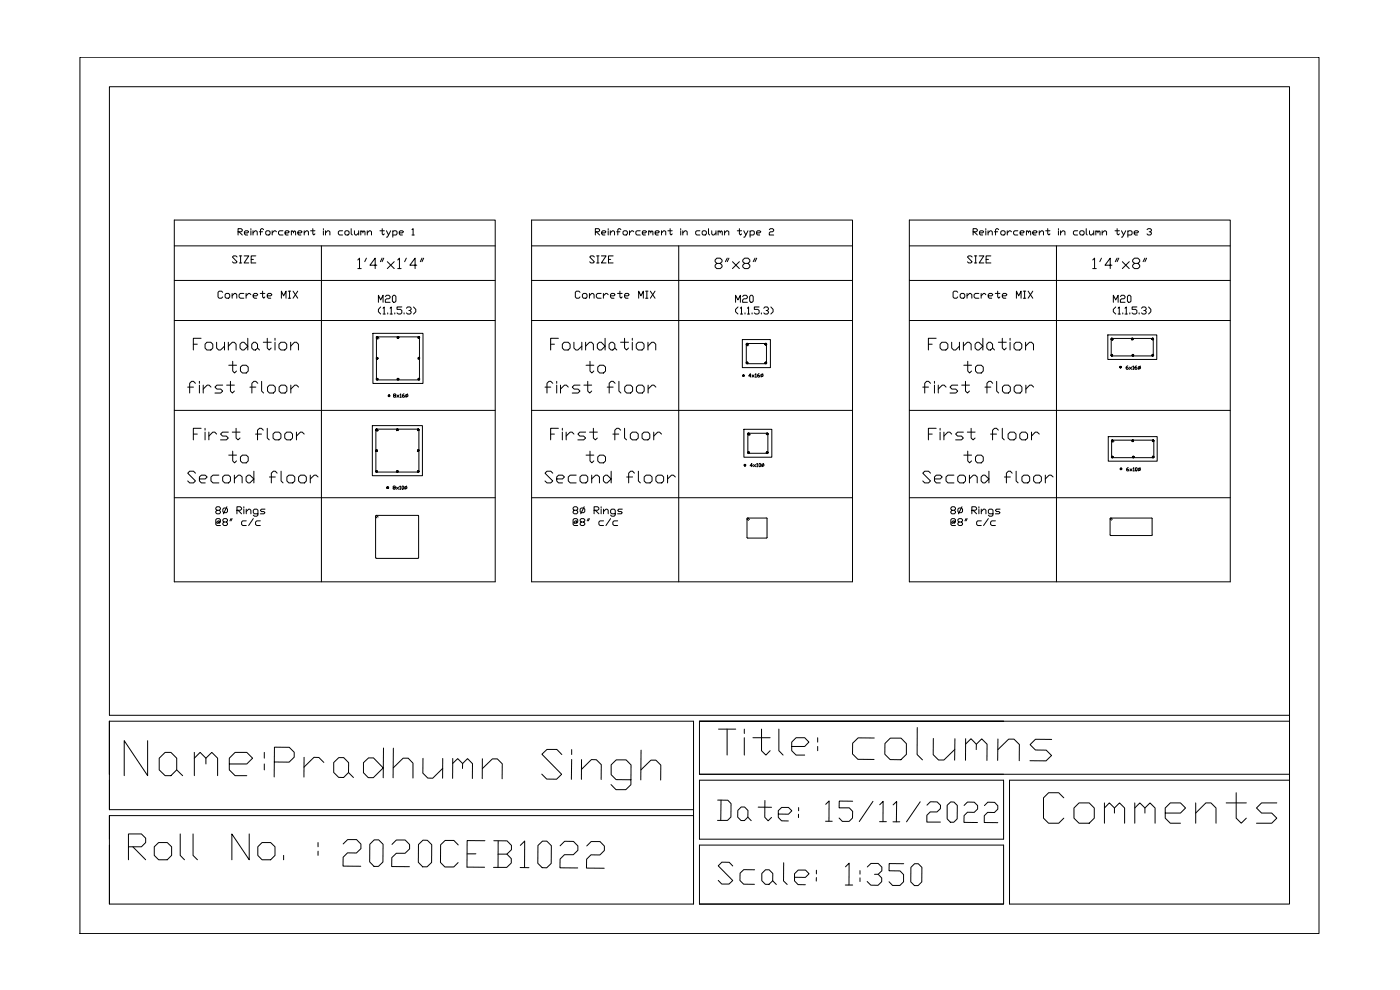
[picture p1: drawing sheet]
<svg xmlns="http://www.w3.org/2000/svg" width="420mm" height="297mm" viewBox="0 0 420 297" stroke-linecap="round" stroke-linejoin="round" font-family="sans-serif">
<!-- layer: Frame -->
<path d="M24 17.2h371.8v262.9h-371.8zM32.8 216.4h175.3v26.5h-175.3v-8.8M301.2 216.4h-91.3h177.1v54.9h-84v-37.2h84M387 214.6h-354.2v-188.6h354.2v206.3h-177.1v-15.9M208.1 234.1v17.7M209.9 234.1h91.3v17.7h-91.3zM32.8 244.7h175.3v26.6h-175.3v-17.7M32.8 244.7v26.6M32.8 244.7v7.1M209.9 253.6h91.3v17.7h-91.3zM209.9 271.3h91.3" fill="none" stroke="#000" stroke-width=".3"/>
<!-- layer: text -->
<g fill="none" stroke="#000" stroke-width=".3">
<path d="M52.3 66h96.3v108.6h-96.3zM52.3 73.8h96.3M71.4 69.5h1l.3-.3v-.3l-.3-.3h-1v1.9M71.7 69.5l1 1M73.3 69.9h1l.3-.4-.3-.3h-.6l-.4 .3v.7l.4 .3h.6M75.3 68.6v.3M75.3 69.2v1.3M75.9 69.9l.7-.7h.3l.3 .3v1M75.9 69.2v1.3M77.8 69.5h1M79.1 68.9l-.3-.3-.6 .3v1.6M79.7 69.5l.4-.3h.6l.4 .3v.7l-.4 .3h-.6l-.4-.3z"/>
<path d="M81.7 69.2v1.3M83 69.5l-.7-.3-.6 .7M84.9 69.2h-1l-.3 .3v.7l.3 .3h1M85.5 69.9h1l.3-.4-.3-.3h-.7l-.3 .3v.7l.3 .3h.7M87.4 69.5l.4-.3 .3 .7M87.4 69.2v1.3M88.1 69.5l.3-.3 .3 .3v1M89.4 69.9h.9l.4-.4-.4-.3h-.6l-.3 .3v.7l.3 .3h.6M91.3 69.9l.6-.7h.4l.3 .3v1M91.3 69.2v1.3M93.2 69.2h1.3M93.9 68.6v1.6l.3 .3 .3-.3"/>
<path d="M96.5 73.8v100.8M97.1 68.6v.3M97.1 69.2v1.3M97.7 69.9l.6-.7h.4l.3 .3v1M97.7 69.2v1.3M102.8 69.2h-.9l-.4 .3v.7l.4 .3h.9M103.5 69.5l.3-.3h.6l.4 .3v.7l-.4 .3h-.6l-.3-.3zM105.4 68.6v1.6l.3 .3M106.4 69.2v1l.3 .3h.3l.6-.6M107.6 69.2v1.3M108.3 69.5l.3-.3 .3 .7M108.3 69.2v1.3"/>
<path d="M108.9 69.5l.3-.3 .3 .3v1M110.2 69.9l.7-.7h.3l.3 .3v1M110.2 69.2v1.3M114 69.2h1.3M114.7 68.6v1.6l.3 .3 .3-.3M116 69.2l.6 1.3M117.2 69.2l-.9 1.9h-.3M117.9 69.5l.3-.3h.7l.3 .3v.7l-.3 .3h-1M117.9 69.2v1.9M119.8 69.9h1l.3-.4-.3-.3h-.7l-.3 .3v.7l.3 .3h.7M123.6 68.9l.4-.3v1.9M123.6 70.5h.7"/>
<path d="M159.5 66h96.3v108.6h-96.3zM159.5 73.8h96.3M178.7 69.5h.9l.3-.3v-.3l-.3-.3h-.9v1.9M179 69.5l.9 1M180.6 69.9h1l.2-.4-.2-.3h-.7l-.3 .3v.7l.3 .3h.7M182.5 68.6v.3M182.5 69.2v1.3M183.2 69.9l.6-.7h.3l.3 .3v1M183.2 69.2v1.3M185.1 69.5h.9M186.3 68.9l-.3-.3-.6 .3v1.6M187 69.5l.3-.3h.6l.4 .3v.7l-.4 .3h-.6l-.3-.3z"/>
<path d="M188.9 69.2v1.3M190.2 69.5l-.6-.3-.7 .7M192.1 69.2h-.9l-.4 .3v.7l.4 .3h.9M192.8 69.9h.9l.3-.4-.3-.3h-.6l-.3 .3v.7l.3 .3h.6M194.7 69.5l.3-.3 .3 .7M194.7 69.2v1.3M195.3 69.5l.4-.3 .2 .3v1M196.6 69.9h1l.3-.4-.3-.3h-.7l-.3 .3v.7l.3 .3h.7M198.5 69.9l.7-.7h.3l.3 .3v1M198.5 69.2v1.3M200.4 69.2h1.3M201.1 68.6v1.6l.3 .3 .3-.3"/>
<path d="M203.7 73.8v100.8M204.3 68.6v.3M204.3 69.2v1.3M204.9 69.9l.7-.7h.3l.3 .3v1M204.9 69.2v1.3M210 69.2h-.9l-.3 .3v.7l.3 .3h.9M210.7 69.5l.3-.3h.7l.3 .3v.7l-.3 .3h-.7l-.3-.3zM212.6 68.6v1.6l.4 .3M213.6 69.2v1l.3 .3h.3l.7-.6M214.9 69.2v1.3M215.5 69.5l.3-.3 .3 .7M215.5 69.2v1.3"/>
<path d="M216.1 69.5l.4-.3 .3 .3v1M217.5 69.9l.6-.7h.3l.3 .3v1M217.5 69.2v1.3M221.3 69.2h1.3M221.9 68.6v1.6l.3 .3 .4-.3M223.2 69.2l.6 1.3M224.5 69.2l-1 1.9h-.3M225.1 69.5l.4-.3h.6l.3 .3v.7l-.3 .3h-1M225.1 69.2v1.9M227.1 69.9h.9l.3-.4-.3-.3h-.6l-.3 .3v.7l.3 .3h.6M230.9 68.9l.3-.3h.6l.4 .3v.3l-.4 .3h-.6l-.3 .4v.6h1.3M272.9 66h96.3v108.6h-96.3z"/>
<path d="M272.9 73.8h96.3M292 69.5h1l.3-.3v-.3l-.3-.3h-1v1.9M292.3 69.5l1 1M293.9 69.9h1l.3-.4-.3-.3h-.6l-.4 .3v.7l.4 .3h.6M295.9 68.6v.3M295.9 69.2v1.3M296.5 69.9l.7-.7h.3l.3 .3v1M296.5 69.2v1.3M298.4 69.5h1M299.7 68.9l-.3-.3-.6 .3v1.6M300.3 69.5l.4-.3h.6l.4 .3v.7l-.4 .3h-.6l-.4-.3zM302.3 69.2v1.3"/>
<path d="M303.6 69.5l-.7-.3-.6 .7M305.5 69.2h-1l-.3 .3v.7l.3 .3h1M306.1 69.9h1l.3-.4-.3-.3h-.7l-.3 .3v.7l.3 .3h.7M308 69.5l.4-.3 .3 .7M308 69.2v1.3M308.7 69.5l.3-.3 .3 .3v1M310 69.9h.9l.4-.4-.4-.3h-.6l-.3 .3v.7l.3 .3h.6M311.9 69.9l.6-.7h.4l.3 .3v1M311.9 69.2v1.3M313.8 69.2h1.3M314.4 68.6v1.6l.4 .3 .3-.3M317.1 73.8v100.8"/>
<path d="M317.7 68.6v.3M317.7 69.2v1.3M318.3 69.9l.6-.7h.4l.3 .3v1M318.3 69.2v1.3M323.4 69.2h-.9l-.4 .3v.7l.4 .3h.9M324 69.5l.4-.3h.6l.4 .3v.7l-.4 .3h-.6l-.4-.3zM326 68.6v1.6l.3 .3M327 69.2v1l.3 .3h.3l.6-.6M328.2 69.2v1.3M328.9 69.5l.3-.3 .3 .7M328.9 69.2v1.3M329.5 69.5l.3-.3 .3 .3v1"/>
<path d="M330.8 69.9l.7-.7h.3l.3 .3v1M330.8 69.2v1.3M334.6 69.2h1.3M335.3 68.6v1.6l.3 .3 .3-.3M336.6 69.2l.6 1.3M337.8 69.2l-.9 1.9h-.3M338.5 69.5l.3-.3h.7l.3 .3v.7l-.3 .3h-1M338.5 69.2v1.9M340.4 69.9h1l.3-.4-.3-.3h-.7l-.3 .3v.7l.3 .3h.7M344.2 68.9l.4-.3h.6l.4 .3v.3l-.7 .3M345.2 69.5l.4 .4-.4 .6h-.6l-.4-.3M52.3 84.1h96.3"/>
<path d="M52.3 96.2h96.3M113.6 90.7v-2.1l.6 1.4 .8-1.4v2.1M114.2 92.1l-.6 .7v.7l.6 .7M115 92.5l.3-.4v2.1M115 94.2h.6M115.6 89l.4-.4h.7l.4 .4v.3l-.4 .3h-.7l-.4 .4v.7h1.5M116.4 93.9v.3M117.1 92.5l.3-.4v2.1M117.1 94.2h.7M117.8 89l.3-.4h.4l.3 .4v1.4l-.3 .3-.7-.3zM118.5 93.9v.3M120.6 92.1h-1.4v.7h1l.4 .4v.7l-.4 .3h-.7l-.3-.3"/>
<path d="M121.3 93.9v.3M122 92.5l.3-.4h.7l.4 .7-.4 .4h-.3M123 93.2l.4 .3v.4l-.4 .3h-.7l-.3-.3M124.1 92.1l.7 .7v.7l-.7 .7M159.5 84.1h96.3M159.5 96.2h96.3M220.8 90.7v-2.1l.7 1.4 .7-1.4v2.1M221.5 92.1l-.7 .7v.7l.7 .7M222.2 92.5l.3-.4v2.1M222.2 94.2h.7M222.9 89l.4-.4h.6l.4 .4v.3l-.4 .3h-.6l-.4 .4v.7h1.4M223.6 93.9v.3"/>
<path d="M224.3 92.5l.3-.4v2.1M224.3 94.2h.7M225 89l.4-.4h.3l.3 .4v1.4l-.3 .3-.7-.3zM225.7 93.9v.3M227.8 92.1h-1.4v.7h1l.4 .4v.7l-.4 .3h-.6l-.4-.3M228.5 93.9v.3M229.2 92.5l.4-.4h.7l.3 .7-.3 .4h-.4M230.3 93.2l.3 .3v.4l-.3 .3h-.7l-.4-.3M231.3 92.1l.7 .7v.7l-.7 .7M272.9 84.1h96.3M272.9 96.2h96.3M334.1 90.7v-2.1l.7 1.4 .8-1.4v2.1"/>
<path d="M334.8 92.1l-.7 .7v.7l.7 .7M335.6 92.5l.3-.4v2.1M335.6 94.2h.6M336.2 89l.4-.4h.7l.3 .4v.3l-.3 .3h-.7l-.4 .4v.7h1.4M337 93.9v.3M337.6 92.5l.4-.4v2.1M337.6 94.2h.8M338.7 88.6h.4l.3 .4v1.4l-.3 .3h-.4l-.3-.3v-1.4zM339.1 93.9v.3M341.2 92.1h-1.4v.7h1l.4 .4v.7l-.4 .3h-.7l-.3-.3M341.9 93.9v.3M342.6 92.5l.3-.4h.7l.4 .7-.4 .4h-.3"/>
<path d="M343.6 93.2l.4 .3v.4l-.4 .3h-.7l-.3-.3M344.7 92.1l.7 .7v.7l-.7 .7M111.9 100h15v15h-15zM113 101.2v12.6M113 101.4l.4 .4M113.2 101.1h12.5M113.2 114h12.5M113.3 101.1l.4 .4M118.3 118.7l-.2-.2 .2-.3 .5 .1-.2 .4-.5 .2 .2 .3 .5-.2-.2-.3M119.1 118.5l.6 .7M119.7 118.5l-.6 .7M120.1 118.3l.2-.1v1"/>
<path d="M120.1 119.2h.3M121.3 118.2l-.5 .3v.5l.5 .2v-.5h-.5M121.7 118.5l.5-.2 .2 .6-.5 .1zM122.3 118.2l-.5 1M125.9 101.2v12.6M222.8 101.9h8.4v8.4h-8.4zM224 103.3v5.6M224.1 103.4l.3 .4M224.2 103.1h5.6M224.2 109.1h5.6M224.4 103.2l.3 .4M225.4 112.8h-.7l.5-.7v1"/>
<path d="M225.7 112.5l.6 .6M226.3 112.5l-.6 .6M226.7 112.3l.2-.2v1M226.7 113.1h.3M227.8 112.1l-.4 .4v.5l.1 .1 .5-.1-.2-.4h-.4M228.3 112.5l.5-.2 .2 .5-.5 .2zM228.9 112.1l-.5 1M230 103.3v5.6M332.5 100.5h14.7v7.4h-14.7zM333.5 101.7v4.9M333.6 101.8l.3 .4M333.7 101.5h12.2"/>
<path d="M333.7 106.8h12.2M333.8 101.6l.4 .3M338.5 109.8l-.5 .3v.5l.1 .2 .6-.2-.2-.3h-.5M338.9 110.1l.7 .7M339.6 110.1l-.7 .7M340 110l.1-.2v1M340 110.8h.3M341.1 109.8l-.5 .3v.5l.5 .2 .2-.2-.2-.3h-.5M341.6 110.1l.5-.1 .2 .5-.5 .1zM342.2 109.8l-.5 1M346.1 101.7v4.9M52.3 123.1h96.3"/>
<path d="M111.7 127.7h15.1v15h-15.1zM112.8 128.9v12.6M112.8 129.1l.4 .4M113 128.8h12.5M113.1 128.8l.5 .4M125.7 128.9v12.6M159.5 123.1h96.3M223.3 128.8h8.3v8.4h-8.3zM224.4 130.2v5.6M224.5 130.3l.4 .4M224.6 130h5.6M224.6 136h5.6"/>
<path d="M224.8 130l.4 .5M225.8 139.7h-.7l.5-.6v.9M226.1 139.4l.7 .6M226.8 139.4l-.7 .6M227.1 139.2l.2-.1v.9M227.8 139.2l.2-.1 .3 .1-.2 .8-.3-.1zM228.6 139.4l.5-.2 .2 .5-.5 .2zM229.2 139.1l-.5 .9M230.4 130.2v5.6M272.9 123.1h96.3M332.6 131h14.7v7.4h-14.7zM333.6 132.2v4.9"/>
<path d="M333.7 132.4l.3 .3M333.8 132.1h12.3M333.8 137.3h12.3M334 132.1l.3 .3M346.3 132.2v4.9M52.3 149.3h96.3M65.1 153.1l-.3-.3v-.4l.3-.4h.7l.4 .8-.4 .3h-.7l-.3 .4v.3l.3 .4h.7l.4-.4-.4-.7M65.8 156.6l-.3 .4h-.4v-.4l.4-.3h.3v.7l.4-.4v-.7l-.4-.3h-.7l-.3 .3v1.4l.3 .4h1.1M66.9 152.8l.3-.4h.7l.4 .4v.7l-.4 .3h-.7l-.3-.3zM67.2 156.6l-.3-.3v-.4l.3-.3h.7l.4 .3v.4l-.4 .3h-.7l-.3 .4v.3l.3 .4h.7l.4-.4-.4-.7M68.1 152l-1.1 2.2M69.3 155.6l-.3 .7"/>
<path d="M69.7 155.6l-.4 .7M71.1 153.1h1l.4-.3v-.4l-.4-.4h-1v2.2M71.4 153.1l1.1 1.1M73.2 152v.4M73.2 152.8v1.4M73.9 153.5l.7-.7h.4l.3 .3v1.1M73.9 156.3h-1.1l-.3 .3v.7l.3 .4h1.1M73.9 152.8v1.4M76 155.6l-1.4 2.1M77.4 154.2h-1l-.4-.4v-.7l.4-.3h.7l.3 .3v1.4l-.3 .4h-.7l-.4-.4M78.1 156.3h-1l-.4 .3v.7l.4 .4h1M79.5 152.8h-1l-.4 .3 .4 .4h.7l.3 .3-.3 .4h-1.1"/>
<path d="M112.8 154.8l.1-.2h12.5l.2 .2M113 141.6h12.5M113 154.6l.5 .5M113.1 155.4l-.4-.6v12.5M118.1 146.3l-.1-.1 .1-.4h.4l.1 .4-.6 .4 .5 .2 .1-.2-.1-.3M119 146.2l.6 .6M119.6 146.2l-.6 .6M120 146l.1-.2v1M120 146.8h.3M120.6 146l.2-.2 .3 .2-.1 .8-.4-.2zM121.4 146.2l.5-.2 .2 .5-.5 .1zM122 145.8l-.5 1"/>
<path d="M125.6 154.8v12.5l-.2 .2M159.5 149.3h96.3M172.3 153.1l-.3-.3v-.4l.3-.4h.7l.4 .8-.4 .3h-.7l-.3 .4v.3l.3 .4h.7l.4-.4-.4-.7M173 156.6l-.3 .4h-.4v-.4l.4-.3h.3v.7l.4-.4v-.7l-.4-.3h-.7l-.3 .3v1.4l.3 .4h1.1M174.1 152.8l.3-.4h.8l.3 .4v.7l-.3 .3h-.8l-.3-.3zM174.4 156.6l-.3-.3v-.4l.3-.3h.8l.3 .3v.4l-.3 .3h-.8l-.3 .4v.3l.3 .4h.8l.3-.4-.3-.7M175.3 152l-1 2.2M176.6 155.6l-.4 .7M176.9 155.6l-.3 .7M178.3 153.1h1.1l.3-.3v-.4l-.3-.4h-1.1v2.2M178.7 153.1l1 1.1M180.4 152v.4"/>
<path d="M180.4 152.8v1.4M181.1 153.5l.7-.7h.4l.3 .3v1.1M181.1 156.3h-1l-.4 .3v.7l.4 .4h1M181.1 152.8v1.4M183.2 155.6l-1.4 2.1M184.6 154.2h-1l-.4-.4v-.7l.4-.3h.7l.3 .3v1.4l-.3 .4h-.7l-.4-.4M185.4 156.3h-1.1l-.4 .3v.7l.4 .4h1.1M186.8 152.8h-1.1l-.3 .3 .3 .4h.7l.4 .3-.4 .4h-1M224.2 155.6l.1 5.8h5.7M224.4 155.4h5.6M224.6 155.5l.3 .4M224.6 155.5h-.3l-.1 .2 .4 .5"/>
<path d="M227.1 140h.3M230 155.4l.2 .2M230.2 155.6v5.6M272.9 149.3h96.3M285.7 153.1l-.3-.3v-.4l.3-.4h.7l.4 .8-.4 .3h-.7l-.3 .4v.3l.3 .4h.7l.4-.4-.4-.7M286.4 156.6l-.4 .4h-.3v-.4l.3-.3h.4v.7l.4-.4v-.7l-.4-.3h-.7l-.3 .3v1.4l.3 .4h1.1M287.5 152.8l.3-.4h.7l.4 .4v.7l-.4 .3h-.7l-.3-.3zM287.8 156.6l-.3-.3v-.4l.3-.3h.7l.4 .3v.4l-.4 .3h-.7l-.3 .4v.3l.3 .4h.7l.4-.4-.4-.7M288.7 152l-1.1 2.2M289.9 155.6l-.3 .7M290.3 155.6l-.4 .7M291.7 153.1h1l.4-.3v-.4l-.4-.4h-1v2.2"/>
<path d="M292 153.1l1.1 1.1M293.8 152v.4M293.8 152.8v1.4M294.5 153.5l.7-.7h.4l.3 .3v1.1M294.5 156.3h-1.1l-.3 .3v.7l.3 .4h1.1M294.5 152.8v1.4M296.6 155.6l-1.4 2.1M298 154.2h-1l-.4-.4v-.7l.4-.3h.7l.3 .3v1.4l-.3 .4h-.7l-.4-.4M298.7 156.3h-1l-.4 .3v.7l.4 .4h1M300.1 152.8h-1l-.4 .3 .4 .4h.7l.3 .3-.3 .4h-1.1M333.1 155.6v4.9M333.1 155.7l.5 .4"/>
<path d="M333.2 155.6l.2-.2h12.2l.2 .2M333.4 155.4l.4 .4M338.6 140.3l-.5 .4v.5h.7l-.2-.4h-.5M339.1 140.7l.7 .6M339.8 140.7l-.7 .6M340.1 140.5l.2-.2v1M340.1 141.3h.3M340.8 140.5l.1-.2 .4 .2-.2 .8-.3-.1zM341.6 140.7l.5-.2 .2 .5-.6 .2zM342.2 140.3l-.5 1M345.8 155.6v4.9M112.8 167.3l.2 .2"/>
<path d="M112.9 167.5h12.5M230.2 161.2l-.2 .2M333.2 160.5l.2 .2h12.2l.2-.2"/>
<circle cx="113.2" cy="113.8" r=".19"/>
<circle cx="113.2" cy="107.5" r=".19"/>
<circle cx="113.2" cy="101.2" r=".19"/>
<circle cx="119.5" cy="101.2" r=".19"/>
<circle cx="119.5" cy="113.8" r=".19"/>
<circle cx="125.7" cy="107.5" r=".19"/>
<circle cx="125.7" cy="101.2" r=".19"/>
<circle cx="125.7" cy="113.8" r=".19"/>
<circle cx="224.2" cy="108.9" r=".23"/>
<circle cx="224.2" cy="103.3" r=".23"/>
<circle cx="229.8" cy="103.3" r=".23"/>
<circle cx="229.8" cy="108.9" r=".23"/>
<circle cx="333.7" cy="106.6" r=".19"/>
<circle cx="333.7" cy="101.7" r=".19"/>
<circle cx="339.8" cy="101.7" r=".19"/>
<circle cx="340" cy="106.6" r=".19"/>
<circle cx="346" cy="106.6" r=".19"/>
<circle cx="346" cy="101.7" r=".19"/>
<circle cx="113" cy="135.2" r=".19"/>
<circle cx="113" cy="128.9" r=".19"/>
<circle cx="119.3" cy="128.9" r=".19"/>
<circle cx="125.5" cy="128.9" r=".19"/>
<circle cx="125.5" cy="135.2" r=".19"/>
<circle cx="224.7" cy="135.8" r=".23"/>
<circle cx="224.7" cy="130.2" r=".23"/>
<circle cx="230.3" cy="130.2" r=".23"/>
<circle cx="230.3" cy="135.8" r=".23"/>
<circle cx="333.8" cy="132.2" r=".19"/>
<circle cx="333.8" cy="137.1" r=".19"/>
<circle cx="340" cy="132.2" r=".19"/>
<circle cx="340.2" cy="137.1" r=".19"/>
<circle cx="346.1" cy="132.2" r=".19"/>
<circle cx="346.1" cy="137.1" r=".19"/>
<circle cx="113" cy="141.4" r=".19"/>
<circle cx="119.3" cy="141.4" r=".19"/>
<circle cx="125.5" cy="141.4" r=".19"/>
</g>
<g fill="#000" stroke="#000" stroke-width=".3">
<path d="M125.5 107.4l.2 .1zM125.4 135.1l.1 .1z"/>
<path d="M113 107.4l.2 .1zM113 107.5h.2l-.2 .2zM113.2 107.5l-.2 .2z"/>
<path d="M113 101.1l.2 .1zM113 101.2h.2l-.2 .2zM113.2 101.2l-.2 .2z"/>
<path d="M113 113.7l.2 .1zM113 113.8h.2zM113 113.9l.2 .1v-.2z"/>
<path d="M113.2 107.5l.1 .2zM113.2 107.5h.2l-.1 .2z"/>
<path d="M113.2 101.2l.1 .2zM113.2 101.2h.2l-.1 .2z"/>
<path d="M113.2 113.8v.2zM113.2 113.8h.2z"/>
<path d="M113.3 107.4l-.1 .1zM113.2 107.3v.2zM113 107.4l.2 .1v-.2z"/>
<path d="M113.3 101.1l-.1 .1zM113.2 101.1v.1zM113 101.1l.2 .1z"/>
<path d="M113.3 113.7l-.1 .1zM113.2 113.6v.2zM113 113.7l.2 .1v-.2z"/>
<path d="M116.6 118.6l.1 .1zM116.6 118.7h.1zM116.7 118.7v.2z"/>
<path d="M116.7 118.7v.2h.2zM116.7 118.7h.3z"/>
<path d="M116.7 118.7h.3zM116.7 118.5l.2 .1-.2 .1zM116.6 118.6l.1 .1z"/>
<path d="M119.3 101.1l.2 .1zM119.2 101.2h.3l-.2 .2zM119.5 101.2l-.2 .2z"/>
<path d="M119.3 113.7l.2 .1zM119.2 113.8h.3zM119.3 113.9l.2 .1v-.2z"/>
<path d="M119.5 101.2l.1 .2zM119.5 101.2h.2l-.1 .2z"/>
<path d="M119.5 113.8v.2zM119.5 113.8h.2z"/>
<path d="M119.6 101.1l-.1 .1zM119.5 101.1v.1zM119.3 101.1l.2 .1z"/>
<path d="M119.6 113.7l-.1 .1zM119.5 113.6v.2zM119.3 113.7l.2 .1v-.2z"/>
<path d="M125.5 101.1l.2 .1zM125.5 101.2h.2l-.2 .2zM125.7 101.2l-.2 .2z"/>
<path d="M125.5 113.7l.2 .1zM125.5 113.8h.2zM125.5 113.9l.2 .1v-.2z"/>
<path d="M125.6 107.4v.2l.2-.2zM125.6 107.6l.2-.2z"/>
<path d="M125.7 101.2l.1 .2zM125.7 101.2l.1 .2z"/>
<path d="M125.7 113.8v.2zM125.7 113.8l.1 .1z"/>
<path d="M125.8 101.1l-.1 .1zM125.7 101.1v.1zM125.5 101.1l.2 .1z"/>
<path d="M125.8 107.4l-.1 .1zM125.7 107.3v.2zM125.5 107.4l.2 .1v-.2z"/>
<path d="M125.8 113.7l-.1 .1zM125.7 113.6v.2zM125.5 113.7l.2 .1v-.2z"/>
<path d="M223 112.6l.1 .1zM222.9 112.7h.2l-.1 .1zM223.1 112.7l-.1 .1z"/>
<path d="M223.1 112.7l.2 .1zM223.1 112.7h.2v.1z"/>
<path d="M223.3 112.6l-.2 .1zM223.1 112.5v.2zM223 112.6l.1 .1z"/>
<path d="M224.1 103.2l.1 .1zM224 103.3h.2l-.1 .1zM224.2 103.3v.2z"/>
<path d="M224.1 108.7l.1 .2zM224 108.9h.2zM224.2 108.9l-.1 .1z"/>
<path d="M224.2 103.3l.2 .1zM224.2 103.3l.2 .1z"/>
<path d="M224.2 108.9l.2 .1zM224.2 108.9l.2 .1z"/>
<path d="M224.2 103.3h.2zM224.2 103.1l.2 .1-.2 .1zM224.1 103.2l.1 .1z"/>
<path d="M224.4 108.7l-.2 .2zM224.2 108.7h.2l-.2 .2zM224.1 108.7l.1 .2z"/>
<path d="M229.7 103.2l.1 .1zM229.6 103.3h.2l-.1 .1zM229.8 103.3v.2z"/>
<path d="M229.7 108.7l-.1 .2h.2zM229.6 108.9h.2zM229.8 108.9l-.1 .1z"/>
<path d="M229.8 103.3v.2zM229.8 103.3h.2l-.1 .1z"/>
<path d="M229.8 108.9l.1 .1zM229.8 108.9h.2z"/>
<path d="M229.9 103.2l-.1 .1zM229.8 103.1v.2zM229.7 103.2l.1 .1z"/>
<path d="M229.9 108.7l-.1 .2h.2zM229.8 108.7v.2zM229.7 108.7l.1 .2z"/>
<path d="M333.5 101.6l.2 .1zM333.5 101.7h.2l-.2 .2zM333.7 101.7v.2z"/>
<path d="M333.5 106.5l.2 .1zM333.5 106.6h.2zM333.7 106.6v.2z"/>
<path d="M333.7 101.7l.1 .2zM333.7 101.7l.1 .2z"/>
<path d="M333.7 106.6v.2h.1zM333.7 106.6l.1 .2z"/>
<path d="M333.7 101.7l.1-.1zM333.7 101.5l.1 .1-.1 .1zM333.5 101.6l.2 .1z"/>
<path d="M333.7 106.6h.2zM333.7 106.4l.1 .1-.1 .1zM333.5 106.5l.2 .1z"/>
<path d="M336.2 110l-.1 .2h.2zM336.1 110.2h.2zM336.3 110.2l-.1 .1z"/>
<path d="M336.3 110.2l.1 .1zM336.3 110.2h.2z"/>
<path d="M336.4 110l-.1 .2h.2zM336.3 110v.2zM336.2 110l.1 .2z"/>
<path d="M339.7 101.6l.1 .1zM339.6 101.7h.2l-.1 .2zM339.8 101.7v.2z"/>
<path d="M339.8 101.7l.2 .2zM339.8 101.7l.2 .2z"/>
<path d="M339.8 106.5l.2 .1zM339.8 106.6h.2zM339.8 106.8h.2v-.2z"/>
<path d="M339.8 101.7l.2-.1zM339.8 101.5l.2 .1-.2 .1zM339.7 101.6l.1 .1z"/>
<path d="M340 106.6v.2zM340 106.6l.1 .2z"/>
<path d="M340.1 106.5l-.1 .1zM340 106.4v.2zM339.8 106.5l.2 .1v-.2z"/>
<path d="M345.8 106.5l.1 .1zM345.7 106.6h.2zM345.8 106.8l.1-.2z"/>
<path d="M345.8 101.6l.1 .1zM345.7 101.7h.2l-.1 .2zM345.9 101.7l-.1 .2z"/>
<path d="M345.9 106.6v.2zM345.9 106.6h.2z"/>
<path d="M345.9 101.7v.2zM345.9 101.7h.2v.2z"/>
<path d="M346.1 106.5l-.2 .1zM345.9 106.4v.2zM345.8 106.5l.1 .1z"/>
<path d="M346.1 101.6l-.2 .1zM345.9 101.5v.2zM345.8 101.6l.1 .1z"/>
<path d="M112.8 135.1l.2 .1zM112.8 135.2h.2l-.2 .2zM113 135.2l-.2 .2z"/>
<path d="M112.8 128.8l.2 .1zM112.8 128.9h.2l-.2 .2zM113 128.9l-.2 .2z"/>
<path d="M113 135.2v.2zM113 135.2l.1 .2z"/>
<path d="M113 128.9l.1 .2zM113 128.9l.1 .2z"/>
<path d="M113 135.2l.1-.1zM113 135v.2zM112.8 135.1l.2 .1v-.2z"/>
<path d="M113.1 128.8l-.1 .1zM113 128.7v.2zM112.8 128.8l.2 .1v-.2z"/>
<path d="M119.1 128.8l.1 .1zM119.1 128.9h.1l-.1 .2zM119.2 128.9l-.1 .2z"/>
<path d="M119.2 128.9l.2 .2zM119.2 128.9l.2 .2z"/>
<path d="M119.2 128.9l.2-.1zM119.2 128.7l.2 .1-.2 .1zM119.1 128.8l.1 .1z"/>
<path d="M125.4 128.8l.1 .1zM125.3 128.9h.2l-.1 .2zM125.5 128.9l-.1 .2z"/>
<path d="M125.4 135.1v.2l.2-.2zM125.4 135.3l.2-.2z"/>
<path d="M125.5 128.9l.2 .2zM125.5 128.9l.2 .2z"/>
<path d="M125.5 128.9l.2-.1zM125.5 128.7l.2 .1-.2 .1zM125.4 128.8l.1 .1z"/>
<path d="M125.5 135.2h.2zM125.5 135l.2 .1-.2 .1zM125.4 135.1l.1 .1z"/>
<path d="M223.4 139.4l.1 .2zM223.4 139.6h.1zM223.5 139.6v.2z"/>
<path d="M223.5 139.6v.2l.2-.1zM223.5 139.6l.2 .1z"/>
<path d="M223.7 139.4l-.2 .2zM223.5 139.4h.2l-.2 .2zM223.4 139.4l.1 .2z"/>
<path d="M224.5 130l.1 .2zM224.4 130.2h.2zM224.5 130.3l.1-.1z"/>
<path d="M224.5 135.7l.1 .1zM224.4 135.8h.2zM224.5 135.9l.1 .1v-.2z"/>
<path d="M224.6 130.2l.2 .1zM224.6 130.2h.3z"/>
<path d="M224.6 135.8v.2zM224.6 135.8h.3z"/>
<path d="M224.8 130l-.2 .2h.3zM224.6 130v.2zM224.5 130l.1 .2z"/>
<path d="M224.8 135.7l-.2 .1zM224.6 135.6v.2zM224.5 135.7l.1 .1v-.2z"/>
<path d="M230.1 130l-.1 .2h.2zM230 130.2h.2zM230.2 130.2l-.1 .1z"/>
<path d="M230.1 135.7l.1 .1zM230 135.8h.2zM230.2 135.8v.2z"/>
<path d="M230.2 130.2l.2 .1zM230.2 130.2l.2 .1z"/>
<path d="M230.2 135.8v.2l.2-.1zM230.2 135.8l.2 .1z"/>
<path d="M230.4 130l-.2 .2zM230.2 130h.2l-.2 .2zM230.1 130l.1 .2z"/>
<path d="M230.2 135.8l.2-.1zM230.2 135.6l.2 .1-.2 .1zM230.1 135.7l.1 .1z"/>
<path d="M333.7 132.1l.1 .1zM333.6 132.2h.2zM333.7 132.4h.1v-.2z"/>
<path d="M333.7 137l.1 .1zM333.6 137.1h.2zM333.7 137.3l.1-.2z"/>
<path d="M333.8 132.2v.2zM333.8 132.2h.2z"/>
<path d="M333.8 137.1l.2 .2zM333.8 137.1h.2z"/>
<path d="M334 132.1l-.2 .1zM333.8 132v.2zM333.7 132.1l.1 .1v-.2z"/>
<path d="M334 137l-.2 .1h.2zM333.8 136.9v.2zM333.7 137l.1 .1z"/>
<path d="M339.8 132.1l.2 .1zM339.8 132.2h.2zM339.8 132.4h.2v-.2z"/>
<path d="M340 132.2v.2zM340 132.2l.1 .2z"/>
<path d="M340 137l-.1 .1h.2zM339.9 137.1h.2zM340.1 137.1l-.1 .2z"/>
<path d="M340.1 132.1l-.1 .1zM340 132v.2zM339.8 132.1l.2 .1v-.2z"/>
<path d="M340.1 137.1l.2 .2zM340.1 137.1h.2z"/>
<path d="M340.3 137l-.2 .1h.2zM340.1 136.9v.2zM340 137l.1 .1z"/>
<path d="M345.9 137l.2 .1zM345.9 137.1h.2zM346.1 137.1l-.2 .2z"/>
<path d="M345.9 132.1l.2 .1zM345.9 132.2h.2zM346.1 132.2v.2z"/>
<path d="M346.1 137.1l.1 .2zM346.1 137.1h.2z"/>
<path d="M346.1 132.2v.2h.1zM346.1 132.2l.1 .2z"/>
<path d="M346.2 137l-.1 .1zM346.1 136.9l.1 .1-.1 .1zM345.9 137l.2 .1z"/>
<path d="M346.1 132.2l.1-.1zM346.1 132l.1 .1-.1 .1zM345.9 132.1l.2 .1z"/>
<path d="M112.8 141.3l.2 .2zM112.8 141.5h.2zM112.8 141.6l.2 .1v-.2z"/>
<path d="M113 141.5v.2zM113 141.5l.1 .1z"/>
<path d="M113.1 141.3l-.1 .2zM113 141.3v.2zM112.8 141.3l.2 .2v-.2z"/>
<path d="M116.2 146.2l.2 .1zM116.1 146.3h.3zM116.2 146.5l.2-.2z"/>
<path d="M116.4 146.3l.1 .2zM116.4 146.3h.2z"/>
<path d="M116.5 146.2l-.1 .1h.2zM116.4 146.1v.2zM116.2 146.2l.2 .1z"/>
<path d="M119.1 141.3l.1 .2zM119.1 141.5h.1zM119.2 141.5v.2z"/>
<path d="M119.2 141.5v.2l.2-.1zM119.2 141.5l.2 .1z"/>
<path d="M119.2 141.5l.2-.2zM119.2 141.3h.2l-.2 .2zM119.1 141.3l.1 .2z"/>
<path d="M125.4 141.3l.1 .2zM125.3 141.5h.2zM125.5 141.5v.2z"/>
<path d="M125.5 141.5v.2l.2-.1zM125.5 141.5l.2 .1z"/>
<path d="M125.5 141.5l.2-.2zM125.5 141.3h.2l-.2 .2zM125.4 141.3l.1 .2z"/>
<path d="M336.3 140.5l.1 .2zM336.2 140.7h.2l-.1 .1zM336.4 140.7l-.1 .1z"/>
<path d="M336.4 140.7l.2 .1zM336.4 140.7l.2 .1z"/>
<path d="M336.4 140.7l.2-.2zM336.4 140.5h.2l-.2 .2zM336.3 140.5l.1 .2z"/>
</g>
<text font-size="18.5" x="81.1" y="238.1">Pradhumn Singh</text>
<text font-size="15.9" x="36" y="233.9">Name:</text>
<text font-size="15.4" x="254.7" y="229.7">columns</text>
<text font-size="14.1" x="311.9" y="248.4">Comments</text>
<text font-size="13.2" x="101.6" y="261.8">2020CEB1022</text>
<g font-size="12.3">
<text x="214.5" y="227.9">Title:</text>
<text x="37.4" y="259.3">Roll No. :</text>
</g>
<text font-size="11.5" x="214.5" y="267.1">Scale: 1:350</text>
<text font-size="11" x="214.1" y="248">Date: 15/11/2022</text>
<g font-size="7.1">
<text x="56.8" y="106.2">Foundation</text>
<text x="164" y="106.2">Foundation</text>
<text x="277.3" y="106.2">Foundation</text>
<text x="67.4" y="113.2">to</text>
<text x="174.6" y="113.2">to</text>
<text x="287.9" y="113.2">to</text>
<text x="55" y="119.2">first floor</text>
<text x="162.3" y="119.2">first floor</text>
<text x="275.9" y="119.2">first floor</text>
<text x="56.8" y="133.3">First floor</text>
<text x="164" y="133.3">First floor</text>
<text x="277.3" y="133.3">First floor</text>
<text x="67.4" y="140.1">to</text>
<text x="174.6" y="140.1">to</text>
<text x="287.9" y="140.1">to</text>
<text x="55" y="146">Second floor</text>
<text x="162.3" y="146">Second floor</text>
<text x="275.9" y="146">Second floor</text>
</g>
<g font-size="6.6">
<text x="106.2" y="81.8">1'4&quot;x1'4&quot;</text>
<text x="213.4" y="81.8">8&quot;x8&quot;</text>
<text x="326.7" y="81.8">1'4&quot;x8&quot;</text>
</g>
<g font-size="5.3">
<text x="68.4" y="80.1">SIZE</text>
<text x="175.7" y="80.1">SIZE</text>
<text x="289.3" y="80.1">SIZE</text>
<text x="64.2" y="90.7">Concrete MIX</text>
<text x="171.4" y="90.7">Concrete MIX</text>
<text x="284.7" y="90.7">Concrete MIX</text>
</g>
</svg>
